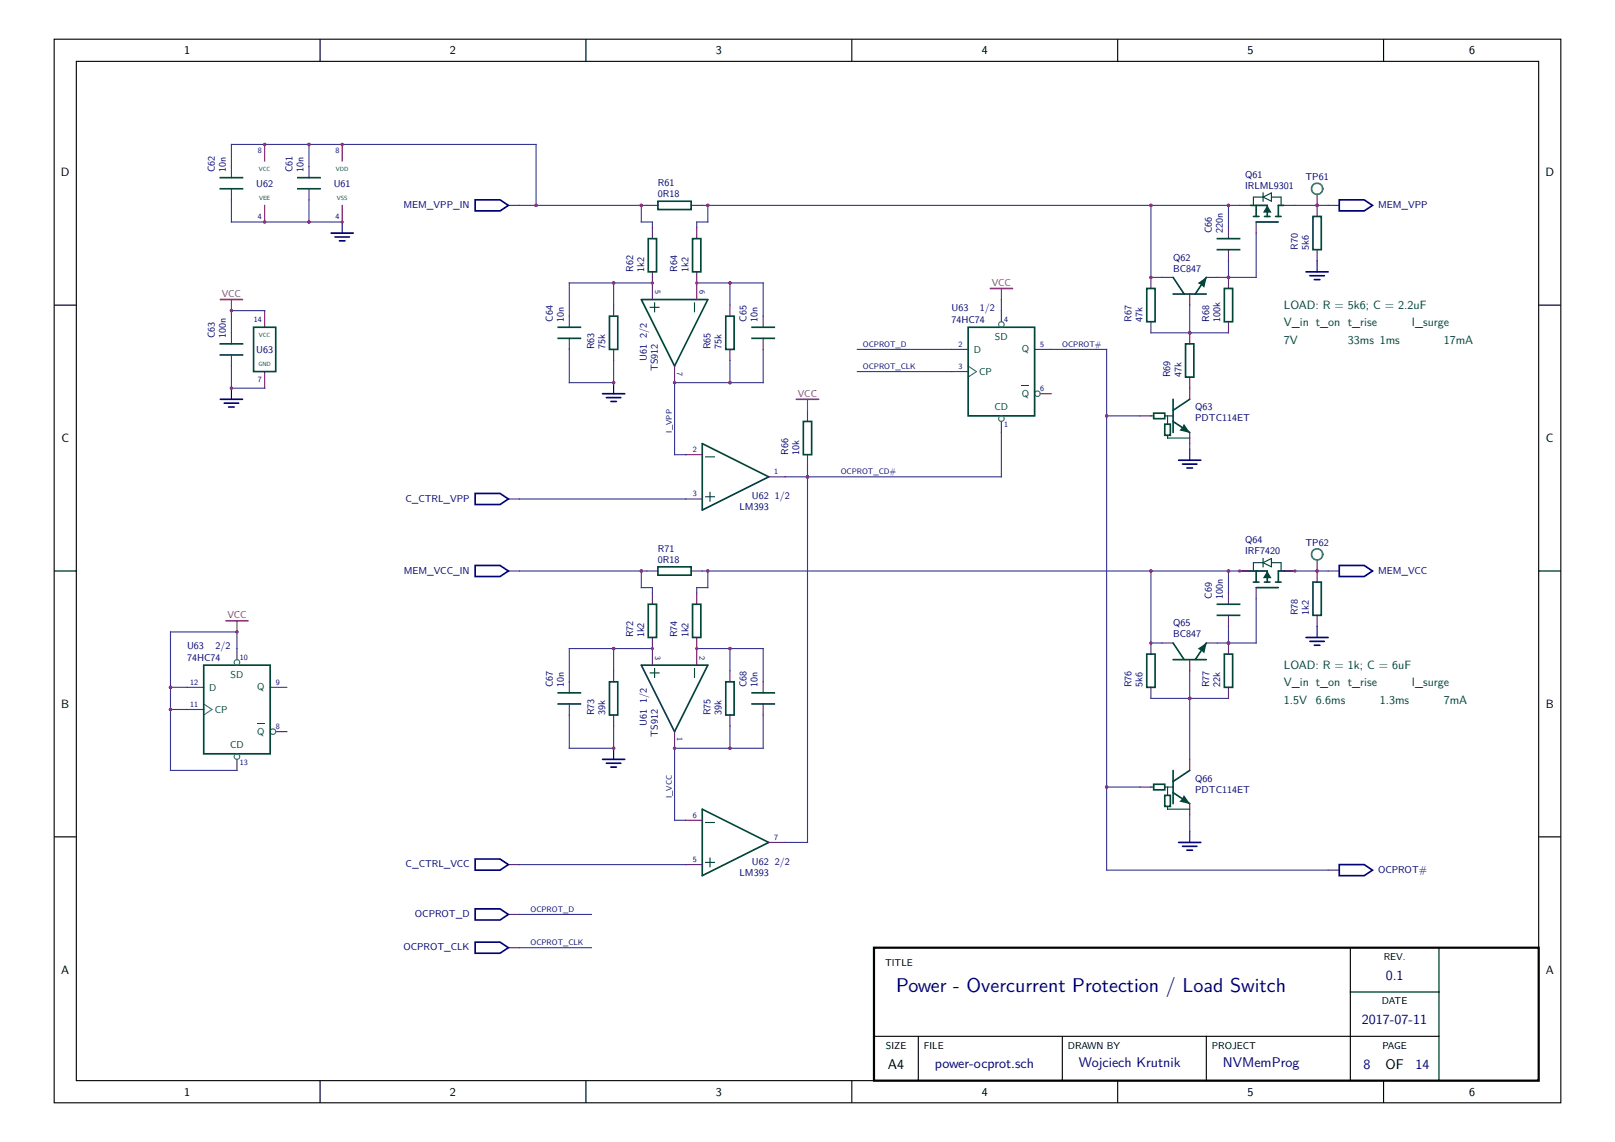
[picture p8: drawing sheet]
<svg xmlns="http://www.w3.org/2000/svg" width="297mm" height="210mm" viewBox="0 0 297 210" stroke-linecap="round" stroke-linejoin="round" font-family="sans-serif">
<g fill="none" stroke="#000" stroke-width=".2">
<path d="M10 7.2h277v195.6h-277zM14 11.3h269v187.4h-269zM58.9 7.2v4.1M107.8 7.2v4.1M156.6 7.2v4.1M205.5 7.2v4.1M254.4 7.2v4.1M10 56.1h4M283 56.1h4M10 105h4M283 105h4M10 153.9h4"/>
<path d="M283 153.9h4M248.3 174.3v24.4M264.6 174.3v24.4M58.9 198.7v4.1M107.8 198.7v4.1M156.6 198.7v4.1M160.7 190.6h103.9M168.9 190.6v8.1M195.4 190.6v8.1M205.5 198.7v4.1M221.8 190.6v8.1M248.3 182.4h16.3"/>
<path d="M254.4 198.7v4.1"/>
</g>
<path d="M160.7 174.3h122.3v24.4h-122.3z" fill="none" stroke="#000" stroke-width=".41"/>
<g fill="none" stroke="#67146a" stroke-width=".2">
<path d="M48.7 26.6v3M48.7 37.8v3M62.9 26.6v3M62.9 37.8v3M93.5 37.8h2M119 37.8h2M127.1 37.8h2M244.3 37.8h2M48.7 57.1v3.1M112.8 56.1v2M120 41.8v2.1M120 50v5.1"/>
<path d="M128.1 41.8v2.1M128.1 50v5.1M134.2 56.1v2M184.2 57.1v2.1M211.7 51v2M211.7 59.2v2M48.7 68.3v3.1M112.8 64.3v2M124.1 67.3v3.1M134.2 64.3v2M148.5 75.5v2M175 64.3h3"/>
<path d="M175 68.3h3M184.2 77.5v2M190.3 64.3h3M191.3 72.4h2M209.6 76.5h2.1M218.8 71.4v2M218.8 79.5v2.1M93.5 91.8h2M126.1 91.8h3M126.1 83.6h3M141.4 87.7h3M148.5 83.6v2"/>
<path d="M93.5 105h2M119 105h2M120 109.1v2M120 117.2v5.1M127.1 105h2M128.1 109.1v2M128.1 117.2v5.1M244.3 105h2M112.8 123.3v2.1M112.8 131.5v2M124.1 134.5v3.1M134.2 123.3v2.1"/>
<path d="M134.2 131.5v2M93.5 159h2M126.1 159h3M126.1 150.8h3M141.4 154.9h3M93.5 174.3h2M244.3 160h2"/>
</g>
<path d="M87.4 36.7h4.6l1.5 1.1-1.5 1h-4.6zM246.3 36.7h4.6l1.5 1.1-1.5 1h-4.6zM87.4 90.7h4.6l1.5 1.1-1.5 1h-4.6zM216.8 84.6h4M217.5 85.3h2.6M218.3 86.1h1M87.4 104h4.6l1.5 1-1.5 1h-4.6zM246.3 104h4.6l1.5 1-1.5 1h-4.6zM87.4 158h4.6l1.5 1-1.5 1h-4.6zM246.3 159h4.6l1.5 1-1.5 1h-4.6zM87.4 173.3h4.6l1.5 1-1.5 1h-4.6z" fill="none" stroke="#000275" stroke-width=".31"/>
<g fill="none" stroke="#034536" stroke-width=".31">
<path d="M121 37h6.1v1.5h-6.1zM112.1 58.1h1.5v6.2h-1.5zM117.9 55.1h12.3l-6.1 12.2zM119.2 43.9h1.5v6.1h-1.5zM127.4 43.9h1.5v6.1h-1.5zM133.5 58.1h1.5v6.2h-1.5zM210.9 53h1.5v6.2h-1.5zM46.6 60.2h4.1v8.1h-4.1zM147.7 77.5h1.6v6.1h-1.6zM212.2 76h2v1h-2zM214.2 78h1v2h-1zM215.7 73.4v6.1"/>
<path d="M215.7 77.5l3.1 2M218.8 73.4l-3.1 2.1M129.1 81.6l12.3 6.1-12.3 6.1zM119.2 111.1h1.5v6.1h-1.5zM121 104.2h6.1v1.6h-6.1zM127.4 111.1h1.5v6.1h-1.5zM112.1 125.4h1.5v6.1h-1.5zM117.9 122.3h12.3l-6.1 12.2zM133.5 125.4h1.5v6.1h-1.5zM129.1 148.8l12.3 6.1-12.3 6.1z"/>
</g>
<g fill="none" stroke="#353691" stroke-width=".2">
<path d="M95.5 37.8h23.5M117.9 37.8v3h2.1v1M129.1 37.8h98.9M130.2 37.8v3h-2.1v1M238.1 37.8h6.2M104.7 52h15.3M112.8 52v4.1M128.1 52h12.3M134.2 52v4.1M231 42.9v8.1M112.8 66.3v4.1M134.2 66.3v4.1"/>
<path d="M140.4 70.4h-16.3v13.2h2M184.2 79.5v8.2h-39.8M95.5 91.8h30.6M148.5 85.6v2.1M218.8 81.6v1M95.5 105h23.5M104.7 119.3h15.3M112.8 119.3v4M117.9 105v3.1h2.1v1M128.1 119.3h12.3M129.1 105h98.9M130.2 105v3.1h-2.1v1"/>
<path d="M134.2 119.3v4M112.8 133.5v4.1M134.2 133.5v4.1M140.4 137.6h-16.3v13.2h2M95.5 159h30.6M144.4 154.9h4.1M95.5 174.3h13.3M203.5 160h40.8"/>
</g>
<path d="M148.5 73.4v2.1" fill="none" stroke="#b82e2e" stroke-width=".2"/>
<path d="M146.5 73.4h4" fill="none" stroke="#b82e2e" stroke-width=".31"/>
<g fill="none" stroke="#034536" stroke-width=".2">
<path d="M119.6 56.5h1.6M120.4 55.7v1.6M127.7 55.7v1.6M211.7 76.5h.5M214.2 76.5h1.5M214.7 76.5v1.5M129.8 84h1.6M129.8 91.4h1.6M130.6 90.5v1.7M214.7 80v.6h4.1M119.6 123.7h1.6M120.4 122.9v1.7"/>
<path d="M127.7 122.9v1.7M129.8 151.2h1.6M129.8 158.6h1.6M130.6 157.8v1.6"/>
</g>
<path d="M217.7 78.3l.8 1.1-1.3-.3z" fill="#034536" stroke="#034536" stroke-width=".31"/>
<path d="M218.8 82.6v2" fill="none" stroke="#000275" stroke-width=".2"/>
<path d="M178 67.3l1.6 1-1.6 1" fill="none" stroke="#008b8b" stroke-width=".2"/>
<path d="M187.9 70.8l1.3 .1z" fill="#034536"/>
<g fill="none" stroke="#008b8b" stroke-width=".2">
<path d="M37.5 129.4l1.5 1.1-1.5 1"/>
<circle cx="184.1" cy="59.7" r=".51"/>
<circle cx="184.1" cy="77" r=".51"/>
<circle cx="190.8" cy="72.4" r=".51"/>
</g>
<g fill="none" stroke="#034536" stroke-width=".31">
<path d="M178 60.2h12.3v16.3h-12.3zM230 105h3v2M230.5 107h1M231 108.1h4.1M231 105v2M232.5 107h1.1M234.6 107h1M236.1 105h-1v2M212.2 144.2h2v1h-2zM214.2 146.3h1v2h-1zM215.7 141.7v6.1M215.7 145.7l3.1 2.1"/>
<path d="M218.8 141.7l-3.1 2"/>
</g>
<path d="M157.7 64.3h17.3M157.7 68.3h17.3M203.5 64.3v95.7M148.5 87.7v67.2M238.1 105h6.2M203.5 144.7h6.1M218.8 149.8v3.1" fill="none" stroke="#353691" stroke-width=".2"/>
<path d="M43.6 119.3v2M228 105h2M231 108.1v2M236.1 105h2M34.4 126.4h3.1M34.4 130.5h3.1M43.6 139.6v2.1M49.7 126.4h3M50.7 134.5h2M218.8 139.6v2.1M209.6 144.7h2.1M218.8 147.8v2" fill="none" stroke="#67146a" stroke-width=".2"/>
<path d="M217.7 146.5l.8 1.1-1.3-.3z" fill="#034536" stroke="#034536" stroke-width=".31"/>
<path d="M232.3 103.5l1.5-.8v1.5zM232.3 102.7v1.5M232.3 103.5h-1.8v1.5M233.8 103.5h1.8v1.5M211.7 144.7h.5M214.2 144.7h1.5M214.7 144.7v1.6M214.7 148.3v.5h4.1" fill="none" stroke="#034536" stroke-width=".2"/>
<path d="M218.8 152.9v2" fill="none" stroke="#000275" stroke-width=".2"/>
<path d="M216.8 154.9h4M217.5 155.6h2.6M218.3 156.3h1" fill="none" stroke="#000275" stroke-width=".31"/>
<path d="M233 105.2l.7 1h-1.3z" fill="#034536" stroke="#034536" stroke-width=".2"/>
<path d="M47.3 132.9l1.4 .1z" fill="#034536"/>
<g fill="none" stroke="#008b8b" stroke-width=".2">
<circle cx="43.6" cy="121.8" r=".51"/>
<circle cx="43.6" cy="139.1" r=".51"/>
<circle cx="50.2" cy="134.5" r=".51"/>
</g>
<g fill="none" stroke="#034536" stroke-width=".31">
<path d="M40.5 32.7h4.1M40.5 34.7h4.1M54.8 32.7h4.1M54.8 34.7h4.1M230 37.8h3v2M230.5 39.8h1M231 37.8v2M232.5 39.8h1.1M234.6 39.8h1M236.1 37.8h-1v2M241.5 39.8h1.5v6.1h-1.5zM215.7 54.1h6.1"/>
<path d="M215.7 51l2.1 3.1M221.8 51l-2 3.1M223.9 43.9h4.1M223.9 45.9h4.1M225.2 53h1.5v6.2h-1.5zM231 40.8h4.1M40.5 63.2h4.1M40.5 65.3h4.1M102.7 60.2h4M102.7 62.2h4M138.3 60.2h4.1M138.3 62.2h4.1"/>
<path d="M218 63.2h1.6v6.1h-1.6zM215.7 118.2l2.1 3.1M221.8 118.2l-2 3.1M223.9 111.1h4.1M223.9 113.1h4.1M241.5 107h1.5v6.1h-1.5zM37.5 122.3h12.2v16.3h-12.2zM102.7 127.4h4M102.7 129.4h4M138.3 127.4h4.1M138.3 129.4h4.1M210.9 120.3h1.5v6.1h-1.5z"/>
<path d="M215.7 121.3h6.1M225.2 120.3h1.5v6.1h-1.5z"/>
</g>
<g fill="none" stroke="#353691" stroke-width=".2">
<path d="M42.6 30.6v-4h56v11.2M42.6 36.7v4.1h20.3M56.8 26.6v4M56.8 36.7v4.1M211.7 37.8v13.2h2M225.9 37.8v4M48.7 57.1h-6.1v4.1M104.7 52v6.1M140.4 52v6.1M184.2 55.1v2M218.8 56.1v5.1M223.9 51h7.1"/>
<path d="M225.9 48v3M42.6 67.3v4.1h6.1M104.7 64.3v6.1h8.1M140.4 64.3v6.1M193.3 64.3h10.2M203.5 76.5h6.1M211.7 61.2h14.2M43.6 119.3v-3.1h-12.2v25.5h12.2M104.7 119.3v6.1M140.4 119.3v6.1M211.7 105v13.2h2M225.9 105v4.1"/>
<path d="M225.9 115.2v3M231 110.1v8.1h-7.1M31.4 126.4h3M31.4 130.5h3M104.7 131.5v6.1h8.1M140.4 131.5v6.1M211.7 128.4h14.2M218.8 123.3v16.3M95.5 168.2h13.3"/>
</g>
<path d="M42.6 55.1v2M184.2 53v2.1M43.6 114.2v2" fill="none" stroke="#b82e2e" stroke-width=".2"/>
<path d="M40.5 55.1h4.1M182.1 53h4.1M41.5 114.2h4.1" fill="none" stroke="#b82e2e" stroke-width=".31"/>
<g fill="none" stroke="#67146a" stroke-width=".2">
<path d="M42.6 30.6v2.1M42.6 34.7v2M56.8 30.6v2.1M56.8 34.7v2M228 37.8h2M236.1 37.8h2M242.2 35.7v4.1M104.7 58.1v2.1M140.4 58.1v2.1M213.7 51h2M218.8 54.1v2M221.8 51h2.1"/>
<path d="M225.9 41.8v2.1M225.9 45.9v2.1M225.9 51v2M225.9 59.2v2M231 40.8v2.1M242.2 45.9v2.1M42.6 61.2v2M42.6 65.3v2M104.7 62.2v2.1M140.4 62.2v2.1M218.8 61.2v2M218.8 69.3v2.1"/>
<path d="M211.7 118.2v2.1M213.7 118.2h2M221.8 118.2h2.1M225.9 109.1v2M225.9 113.1v2.1M225.9 118.2v2.1M242.2 103v4M242.2 113.1v2.1M104.7 125.4v2M104.7 129.4v2.1M140.4 125.4v2M140.4 129.4v2.1"/>
<path d="M211.7 126.4v2M218.8 121.3v2M225.9 126.4v2M93.5 168.2h2"/>
</g>
<path d="M62.9 40.8v2.1M242.2 48v2M42.6 71.4v2M112.8 70.4v2M242.2 115.2v2M112.8 137.6v2" fill="none" stroke="#000275" stroke-width=".2"/>
<g fill="none" stroke="#000275" stroke-width=".31">
<path d="M60.9 42.9h4.1M61.6 43.6h2.7M62.4 44.3h1M240.2 50h4.1M240.9 50.7h2.6M241.7 51.4h1M40.5 73.4h4.1M41.2 74.1h2.7M42 74.8h1.1M110.8 72.4h4.1M111.5 73.1h2.7M112.3 73.8h1.1"/>
<path d="M240.2 117.2h4.1M240.9 117.9h2.6M241.7 118.7h1M110.8 139.6h4.1M111.5 140.3h2.7M112.3 141.1h1.1M87.4 167.1h4.6l1.5 1.1-1.5 1h-4.6z"/>
</g>
<g fill="#034536" stroke="#034536" stroke-width=".31">
<path d="M220.6 119.3l1.1-.8-.3 1.4z"/>
<path d="M220.6 52l1.1-.7-.3 1.3z"/>
</g>
<path d="M233 38l.7 1h-1.3z" fill="#034536" stroke="#034536" stroke-width=".2"/>
<path d="M232.3 36.2l1.5-.7v1.5zM232.3 35.5v1.5M232.3 36.2h-1.8v1.6M233.8 36.2h1.8v1.6" fill="none" stroke="#034536" stroke-width=".2"/>
<g fill="none" stroke="#008b8b" stroke-width=".31">
<circle cx="242.2" cy="34.7" r="1.03"/>
<circle cx="242.2" cy="102" r="1.03"/>
</g>
<g fill="#8f3591">
<path d="M130 37.5h.4l.1 .3-.1 .2h-.4l-.1-.2z"/>
<path d="M148.3 87.5h.4l.1 .2-.1 .2h-.4l-.1-.2z"/>
<path d="M117.7 37.5h.5v.3v.2h-.5l-.1-.2z"/>
<path d="M98.4 37.5h.4l.1 .3-.1 .2h-.4l-.1-.2z"/>
<path d="M211.4 37.5h.5l.1 .3-.1 .2h-.5v-.2z"/>
<path d="M225.7 37.5h.4l.1 .3-.1 .2h-.4l-.1-.2z"/>
<path d="M112.6 51.8h.5l.1 .2-.1 .3h-.5l-.1-.3z"/>
<path d="M119.8 51.8h.4l.1 .2-.1 .3h-.4l-.1-.3z"/>
<path d="M134 51.8h.4l.1 .2-.1 .3h-.4l-.1-.3z"/>
<path d="M127.9 51.8h.4l.1 .2-.1 .3h-.4l-.1-.3z"/>
<path d="M123.8 70.1h.5l.1 .3-.1 .2h-.5l-.1-.2z"/>
<path d="M112.6 70.1h.5l.1 .3-.1 .2h-.5l-.1-.2z"/>
<path d="M134 70.1h.4l.1 .3-.1 .2h-.4l-.1-.2z"/>
<path d="M62.7 26.3h.4l.1 .3-.1 .2h-.4l-.1-.2z"/>
<path d="M48.5 26.3h.4l.1 .3-.1 .2h-.4l-.1-.2z"/>
<path d="M48.5 40.6h.4l.1 .2-.1 .3h-.4l-.1-.3z"/>
<path d="M242 37.5h.4l.1 .3-.1 .2h-.4l-.1-.2z"/>
<path d="M130 104.8h.4l.1 .2-.1 .2h-.4l-.1-.2z"/>
<path d="M117.7 104.8h.5v.2v.2h-.5l-.1-.2z"/>
<path d="M211.4 104.8h.5l.1 .2-.1 .2h-.5v-.2z"/>
<path d="M225.7 104.8h.4l.1 .2-.1 .2h-.4l-.1-.2z"/>
<path d="M227.7 104.8h.5l.1 .2-.1 .2h-.5v-.2z"/>
<path d="M112.6 119h.5l.1 .3-.1 .2h-.5l-.1-.2z"/>
<path d="M119.8 119h.4l.1 .3-.1 .2h-.4l-.1-.2z"/>
<path d="M134 119h.4l.1 .3-.1 .2h-.4l-.1-.2z"/>
<path d="M127.9 119h.4l.1 .3-.1 .2h-.4l-.1-.2z"/>
<path d="M123.8 137.4h.5l.1 .2-.1 .2h-.5l-.1-.2z"/>
<path d="M112.6 137.4h.5l.1 .2-.1 .2h-.5l-.1-.2z"/>
<path d="M134 137.4h.4l.1 .2-.1 .2h-.4l-.1-.2z"/>
<path d="M203.3 144.5h.4l.1 .2-.1 .3h-.4l-.1-.3z"/>
<path d="M242 104.8h.4l.1 .2-.1 .2h-.4l-.1-.2z"/>
<path d="M237.9 104.8h.5v.2v.2h-.5l-.1-.2z"/>
<path d="M203.3 76.2h.4l.1 .3-.1 .2h-.4l-.1-.2z"/>
<path d="M31.1 126.2h.5l.1 .2-.1 .2h-.5l-.1-.2z"/>
<path d="M31.1 130.2h.5l.1 .3-.1 .2h-.5l-.1-.2z"/>
<path d="M43.4 116h.4l.1 .2-.1 .2h-.4l-.1-.2z"/>
<path d="M42.3 71.2h.5l.1 .2-.1 .2h-.5v-.2z"/>
<path d="M42.3 56.9h.5l.1 .2-.1 .3h-.5v-.3z"/>
<path d="M56.6 26.3h.4l.1 .3-.1 .2h-.4l-.1-.2z"/>
<path d="M56.6 40.6h.4l.1 .2-.1 .3h-.4l-.1-.3z"/>
<path d="M62.7 40.6h.4l.1 .2-.1 .3h-.4l-.1-.3z"/>
<path d="M225.7 50.8h.4l.1 .2-.1 .2h-.4l-.1-.2z"/>
<path d="M211.4 50.8h.5l.1 .2-.1 .2h-.5v-.2z"/>
<path d="M218.6 61h.4l.1 .2-.1 .2h-.4l-.1-.2z"/>
<path d="M225.7 118h.4l.1 .2-.1 .3h-.4l-.1-.3z"/>
<path d="M211.4 118h.5l.1 .2-.1 .3h-.5v-.3z"/>
<path d="M218.6 128.2h.4l.1 .2-.1 .3h-.4l-.1-.3z"/>
</g>
<text font-size="3.7" fill="#000275" x="164.8" y="182.4">Power - Overcurrent Protection / Load Switch</text>
<g font-size="2.6" fill="#000275">
<text x="254.8" y="180.2">0.1</text>
<text x="250.5" y="188.4">2017-07-11</text>
<text x="171.9" y="196.3">power-ocprot.sch</text>
<text x="198.4" y="196.3">Wojciech Krutnik</text>
<text x="224.9" y="196.3">NVMemProg</text>
<text x="250.7" y="196.5">8</text>
<text x="260.3" y="196.5">14</text>
</g>
<g font-size="2.6">
<text x="163.3" y="196.6">A4</text>
<text x="254.8" y="196.6">OF</text>
</g>
<g font-size="2.2">
<text x="33.9" y="10">1</text>
<text x="82.8" y="10">2</text>
<text x="131.6" y="10">3</text>
<text x="180.5" y="10">4</text>
<text x="229.4" y="9.9">5</text>
<text x="270.2" y="10">6</text>
<text x="11.2" y="32.4">D</text>
<text x="284.2" y="32.4">D</text>
<text x="11.3" y="81.3">C</text>
<text x="284.3" y="81.3">C</text>
<text x="11.3" y="130.2">B</text>
<text x="284.3" y="130.2">B</text>
<text x="11.3" y="179.1">A</text>
<text x="284.3" y="179.1">A</text>
<text x="33.9" y="201.5">1</text>
<text x="82.8" y="201.5">2</text>
<text x="131.6" y="201.5">3</text>
<text x="180.5" y="201.5">4</text>
<text x="229.4" y="201.5">5</text>
<text x="270.2" y="201.5">6</text>
</g>
<g font-size="2.2" fill="#034536">
<text x="236.1" y="56.8">LOAD: R = 5k6; C = 2.2uF</text>
<text x="236.1" y="60">V_in t_on t_rise</text>
<text x="236.1" y="63.2">7V</text>
<text x="247.9" y="63.2">33ms 1ms</text>
<text x="259.6" y="60">I_surge</text>
<text x="265.5" y="63.2">17mA</text>
<text x="236.1" y="123">LOAD: R = 1k; C = 6uF</text>
<text x="236.1" y="126.2">V_in t_on t_rise</text>
<text x="236.1" y="129.4">1.5V</text>
<text x="242" y="129.4">6.6ms</text>
<text x="253.7" y="129.4">1.3ms</text>
<text x="259.6" y="126.2">I_surge</text>
<text x="265.5" y="129.4">7mA</text>
</g>
<g font-size="1.8" fill="#000275">
<text x="39.5" y="31.7" transform="rotate(-90 39.5 31.7)">C62</text>
<text x="41.5" y="31.7" transform="rotate(-90 41.5 31.7)">10n</text>
<text x="47.1" y="34.3">U62</text>
<text x="53.8" y="31.7" transform="rotate(-90 53.8 31.7)">C61</text>
<text x="55.8" y="31.7" transform="rotate(-90 55.8 31.7)">10n</text>
<text x="61.4" y="34.3">U61</text>
<text x="121" y="34.2">R61</text>
<text x="229" y="32.7">Q61</text>
<text x="229" y="34.7">IRLML9301</text>
<text x="240.1" y="33.2">TP61</text>
<text x="74.2" y="38.3">MEM_VPP_IN</text>
<text x="121" y="36.2">0R18</text>
<text x="253.4" y="38.3">MEM_VPP</text>
<text x="215.7" y="48">Q62</text>
<text x="222.9" y="42.9" transform="rotate(-90 222.9 42.9)">C66</text>
<text x="224.9" y="42.9" transform="rotate(-90 224.9 42.9)">220n</text>
<text x="238.7" y="45.9" transform="rotate(-90 238.7 45.9)">R70</text>
<text x="240.7" y="45.9" transform="rotate(-90 240.7 45.9)">5k6</text>
<text x="116.4" y="50" transform="rotate(-90 116.4 50)">R62</text>
<text x="118.4" y="50" transform="rotate(-90 118.4 50)">1k2</text>
<text x="124.6" y="50" transform="rotate(-90 124.6 50)">R64</text>
<text x="126.6" y="50" transform="rotate(-90 126.6 50)">1k2</text>
<text x="215.7" y="50">BC847</text>
<text x="101.6" y="59.2" transform="rotate(-90 101.6 59.2)">C64</text>
<text x="103.7" y="59.2" transform="rotate(-90 103.7 59.2)">10n</text>
<text x="137.3" y="59.2" transform="rotate(-90 137.3 59.2)">C65</text>
<text x="139.3" y="59.2" transform="rotate(-90 139.3 59.2)">10n</text>
<text x="175" y="57.1">U63</text>
<text x="175" y="59.4">74HC74</text>
<text x="180.2" y="57.1">1/2</text>
<text x="208.1" y="59.2" transform="rotate(-90 208.1 59.2)">R67</text>
<text x="210.1" y="59.2" transform="rotate(-90 210.1 59.2)">47k</text>
<text x="222.4" y="59.2" transform="rotate(-90 222.4 59.2)">R68</text>
<text x="224.4" y="59.2" transform="rotate(-90 224.4 59.2)">100k</text>
<text x="39.5" y="62.2" transform="rotate(-90 39.5 62.2)">C63</text>
<text x="41.5" y="62.2" transform="rotate(-90 41.5 62.2)">100n</text>
<text x="47.1" y="64.9">U63</text>
<text x="109.3" y="64.3" transform="rotate(-90 109.3 64.3)">R63</text>
<text x="111.3" y="64.3" transform="rotate(-90 111.3 64.3)">75k</text>
<text x="119" y="62.1" transform="rotate(-90 119 62.1)">2/2</text>
<text x="130.7" y="64.3" transform="rotate(-90 130.7 64.3)">R65</text>
<text x="132.7" y="64.3" transform="rotate(-90 132.7 64.3)">75k</text>
<text x="119" y="66.3" transform="rotate(-90 119 66.3)">U61</text>
<text x="121" y="68.3" transform="rotate(-90 121 68.3)">TS912</text>
<text x="215.2" y="69.3" transform="rotate(-90 215.2 69.3)">R69</text>
<text x="217.3" y="69.3" transform="rotate(-90 217.3 69.3)">47k</text>
<text x="219.8" y="75.5">Q63</text>
<text x="219.8" y="77.5">PDTC114ET</text>
<text x="144.9" y="83.6" transform="rotate(-90 144.9 83.6)">R66</text>
<text x="147" y="83.6" transform="rotate(-90 147 83.6)">10k</text>
<text x="74.5" y="92.3">C_CTRL_VPP</text>
<text x="136" y="93.8">LM393</text>
<text x="138.3" y="91.8">U62</text>
<text x="142.5" y="91.8">1/2</text>
<text x="121" y="101.4">R71</text>
<text x="229" y="99.9">Q64</text>
<text x="229" y="101.9">IRF7420</text>
<text x="240.1" y="100.4">TP62</text>
<text x="74.3" y="105.5">MEM_VCC_IN</text>
<text x="121" y="103.5">0R18</text>
<text x="253.4" y="105.5">MEM_VCC</text>
<text x="222.9" y="110.1" transform="rotate(-90 222.9 110.1)">C69</text>
<text x="224.9" y="110.1" transform="rotate(-90 224.9 110.1)">100n</text>
<text x="238.7" y="113.1" transform="rotate(-90 238.7 113.1)">R78</text>
<text x="240.7" y="113.1" transform="rotate(-90 240.7 113.1)">1k2</text>
<text x="34.4" y="119.3">U63</text>
<text x="39.6" y="119.3">2/2</text>
<text x="116.4" y="117.2" transform="rotate(-90 116.4 117.2)">R72</text>
<text x="118.4" y="117.2" transform="rotate(-90 118.4 117.2)">1k2</text>
<text x="124.6" y="117.2" transform="rotate(-90 124.6 117.2)">R74</text>
<text x="126.6" y="117.2" transform="rotate(-90 126.6 117.2)">1k2</text>
<text x="215.7" y="115.2">Q65</text>
<text x="215.7" y="117.2">BC847</text>
<text x="34.4" y="121.6">74HC74</text>
<text x="101.6" y="126.4" transform="rotate(-90 101.6 126.4)">C67</text>
<text x="103.7" y="126.4" transform="rotate(-90 103.7 126.4)">10n</text>
<text x="109.3" y="131.5" transform="rotate(-90 109.3 131.5)">R73</text>
<text x="111.3" y="131.5" transform="rotate(-90 111.3 131.5)">39k</text>
<text x="119" y="129.3" transform="rotate(-90 119 129.3)">1/2</text>
<text x="130.7" y="131.5" transform="rotate(-90 130.7 131.5)">R75</text>
<text x="132.7" y="131.5" transform="rotate(-90 132.7 131.5)">39k</text>
<text x="137.3" y="126.4" transform="rotate(-90 137.3 126.4)">C68</text>
<text x="139.3" y="126.4" transform="rotate(-90 139.3 126.4)">10n</text>
<text x="208.1" y="126.4" transform="rotate(-90 208.1 126.4)">R76</text>
<text x="210.1" y="126.4" transform="rotate(-90 210.1 126.4)">5k6</text>
<text x="222.4" y="126.4" transform="rotate(-90 222.4 126.4)">R77</text>
<text x="224.4" y="126.4" transform="rotate(-90 224.4 126.4)">22k</text>
<text x="119" y="133.6" transform="rotate(-90 119 133.6)">U61</text>
<text x="121" y="135.5" transform="rotate(-90 121 135.5)">TS912</text>
<text x="219.8" y="143.7">Q66</text>
<text x="219.8" y="145.7">PDTC114ET</text>
<text x="74.6" y="159.5">C_CTRL_VCC</text>
<text x="136" y="161">LM393</text>
<text x="138.3" y="159">U62</text>
<text x="142.5" y="159">2/2</text>
<text x="253.4" y="160.5">OCPROT#</text>
<text x="76.3" y="168.7">OCPROT_D</text>
<text x="74.2" y="174.8">OCPROT_CLK</text>
</g>
<g font-size="1.8" fill="#b82e2e">
<text x="182.4" y="52.5">VCC</text>
<text x="40.8" y="54.6">VCC</text>
<text x="146.7" y="72.9">VCC</text>
<text x="41.8" y="113.7">VCC</text>
</g>
<g font-size="1.8" fill="#034536">
<text x="179.1" y="64.9">D</text>
<text x="183" y="62.5">SD</text>
<text x="187.9" y="64.8">Q</text>
<text x="180.1" y="69">CP</text>
<text x="182.9" y="75.5">CD</text>
<text x="187.9" y="72.9">Q</text>
<text x="42.4" y="124.7">SD</text>
<text x="38.5" y="127">D</text>
<text x="39.5" y="131.1">CP</text>
<text x="47.3" y="126.9">Q</text>
<text x="42.3" y="137.6">CD</text>
<text x="47.3" y="135.1">Q</text>
</g>
<g font-size="1.8">
<text x="162.8" y="177.6">TITLE</text>
<text x="254.5" y="176.6">REV.</text>
<text x="254.1" y="184.7">DATE</text>
<text x="162.9" y="192.9">SIZE</text>
<text x="169.9" y="192.9">FILE</text>
<text x="196.4" y="192.9">DRAWN BY</text>
<text x="222.9" y="192.9">PROJECT</text>
<text x="254.2" y="192.9">PAGE</text>
</g>
<g font-size="1.5" fill="#000275">
<text x="47.4" y="28.1">8</text>
<text x="61.7" y="28.1">8</text>
<text x="47.4" y="40.3">4</text>
<text x="61.7" y="40.3">4</text>
<text x="120.5" y="53.3" transform="rotate(90 120.5 53.3)">5</text>
<text x="128.6" y="53.3" transform="rotate(90 128.6 53.3)">6</text>
<text x="46.7" y="59.2">14</text>
<text x="184.7" y="59.2">4</text>
<text x="158.7" y="63.7">OCPROT_D</text>
<text x="176.3" y="63.7">2</text>
<text x="191.3" y="63.7">5</text>
<text x="195.4" y="63.7">OCPROT#</text>
<text x="47.4" y="70.3">7</text>
<text x="124.6" y="68.3" transform="rotate(90 124.6 68.3)">7</text>
<text x="158.7" y="67.8">OCPROT_CLK</text>
<text x="176.3" y="67.8">3</text>
<text x="191.3" y="71.9">6</text>
<text x="123.5" y="79.5" transform="rotate(-90 123.5 79.5)">I_VPP</text>
<text x="127.4" y="83.1">2</text>
<text x="184.7" y="78.5">1</text>
<text x="142.4" y="87.2">1</text>
<text x="154.6" y="87.2">OCPROT_CD#</text>
<text x="127.4" y="91.2">3</text>
<text x="35" y="125.9">12</text>
<text x="44.1" y="121.3">10</text>
<text x="50.7" y="125.9">9</text>
<text x="120.5" y="120.6" transform="rotate(90 120.5 120.6)">3</text>
<text x="128.6" y="120.6" transform="rotate(90 128.6 120.6)">2</text>
<text x="35" y="130">11</text>
<text x="50.7" y="134">8</text>
<text x="124.6" y="135.6" transform="rotate(90 124.6 135.6)">1</text>
<text x="44.1" y="140.6">13</text>
<text x="123.5" y="146.8" transform="rotate(-90 123.5 146.8)">I_VCC</text>
<text x="127.4" y="150.3">6</text>
<text x="142.4" y="154.4">7</text>
<text x="127.4" y="158.5">5</text>
<text x="97.6" y="167.6">OCPROT_D</text>
<text x="97.6" y="173.8">OCPROT_CLK</text>
</g>
<g font-size="1.1" fill="#034536">
<text x="47.6" y="31.4">VCC</text>
<text x="61.8" y="31.4">VDD</text>
<text x="47.6" y="36.7">VEE</text>
<text x="62" y="36.7">VSS</text>
<text x="47.6" y="62">VCC</text>
<text x="47.5" y="67.3">GND</text>
</g>
</svg>
